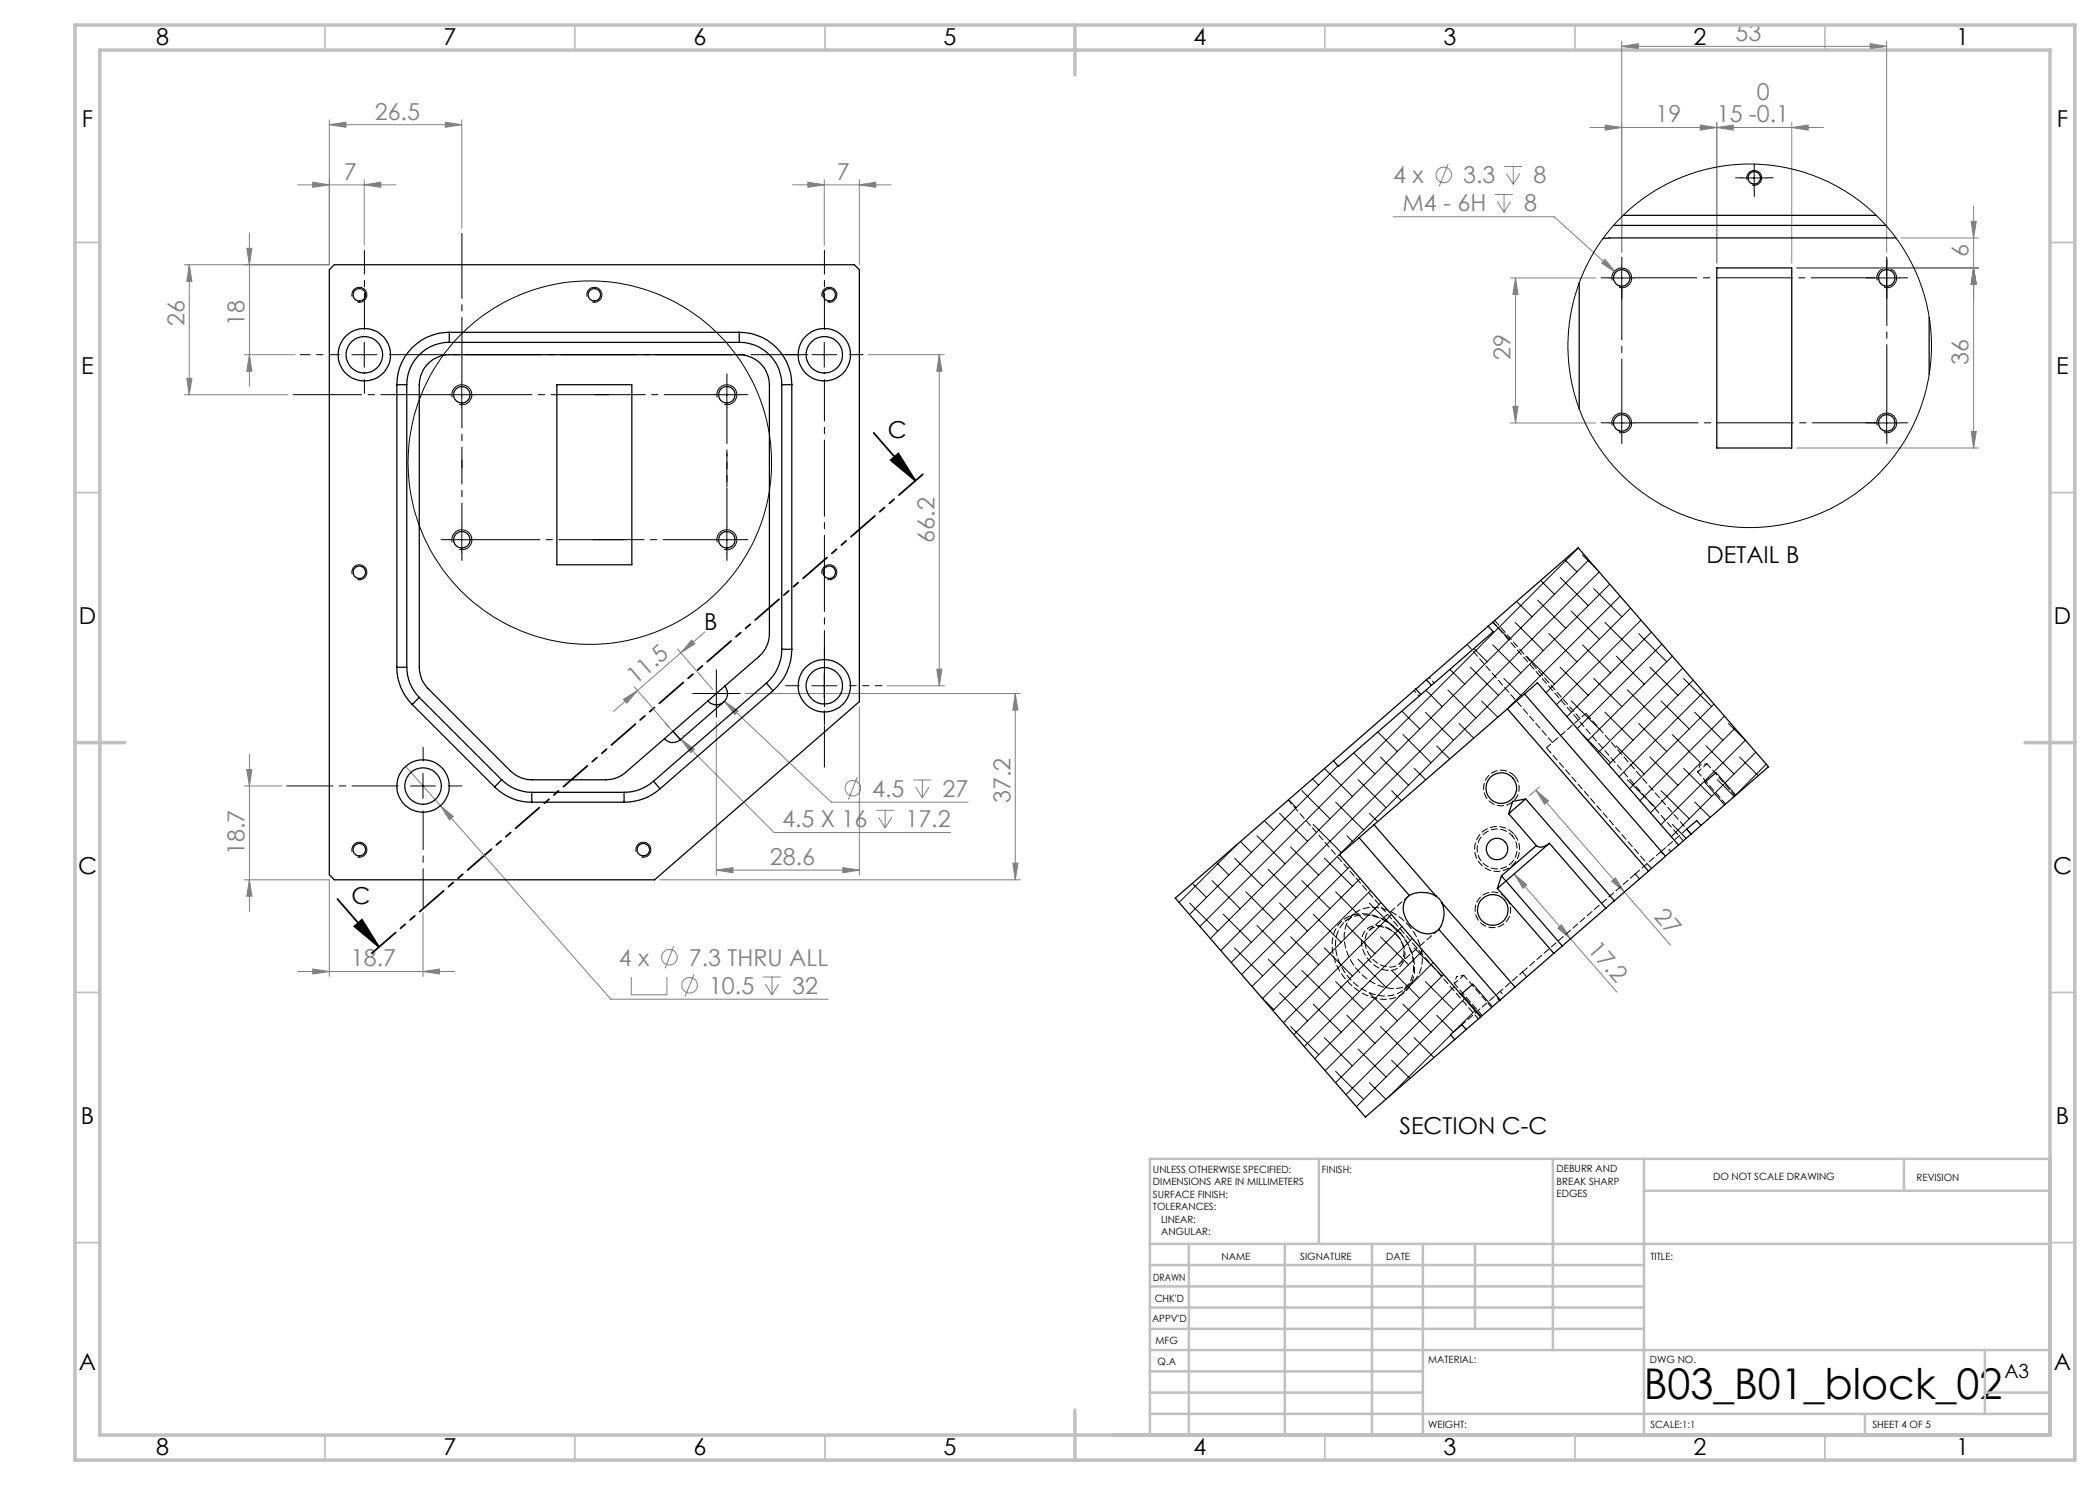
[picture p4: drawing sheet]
<svg xmlns="http://www.w3.org/2000/svg" width="420mm" height="297mm" viewBox="0 0 420 297" stroke-linecap="round" stroke-linejoin="round" font-family="sans-serif">
<g fill="none" stroke="#808080" stroke-width=".2">
<path d="M324.3 9.3l3.4-.6v1.1zM324.3 8.3v42.1M324.3 9.3h53M374.1 8.7l3.2 .6-3.2 .5zM377.3 8.3v42.1M59.5 37h19.7M62.5 36.4l3.4 .6-3.4 .5zM65.9 24.9l3.3-.5v1.1zM65.9 24v28.9h-29M65.9 24.9h26.5M72.8 37l3.4-.6v1.1zM72.8 35.9v13.2"/>
<path d="M89.1 24.4l3.3 .5-3.3 .6zM92.4 24v21.7M158.5 37h19.7M161.6 36.4l3.3 .6-3.3 .5zM164.9 35.9v13.2M171.9 37l3.3-.6v1.1zM171.9 35.9v17M289.6 32.8l-1.7 4.4M299 38.9h3.6M300.8 38.9v3.6M300.8 33.3h3.6M301.3 34.7l1.3 2.2"/>
<path d="M302.6 33.3v3.6M304 34.7l-1.4 2.2M321 25l3.3 .5-3.3 .5zM340 25l3.4 .5-3.4 .5zM343.4 25.5l3.2-.5v1zM343.4 24.5v28.1M358.4 25.5l3.2-.5v1zM358.4 24.5v28.1M364.7 25.5h-46.7M37.9 52.9l.5 3.4h-1zM37.9 52.9v26M49.4 49.7h1l-.5 3.2z"/>
<path d="M49.9 46.6v30.7M278.6 43.4h32.2l12.3 11.1M299.5 40.4l1.3 2.1M302.1 55.6h17.1M302.1 40.4l-1.3 2.1M303.1 55.6l.5 3.3h-1zM303.1 55.6v29M321 51.9l2.1 2.6-2.8-1.9zM359.3 53.6h36.4M380.2 47.6h15.5M394.2 44.3h1.1l-.6 3.3zM394.7 41.2v48.4"/>
<path d="M394.7 53.6l.6 3.3h-1.1zM36.9 78.9h20.7M37.4 75.7h1l-.5 3.2zM48.9 70.9h10.1M49.9 70.9l.5 3.4h-1zM173.6 70.9h15.3M187.9 70.9v66.3M187.9 70.9l.5 3.4h-1zM302.1 84.6h17.1M302.6 81.3h1l-.5 3.3zM359.3 89.6h36.4M394.2 86.3h1.1l-.6 3.3z"/>
<path d="M124.7 139.9l2.8-1.8-2.2 2.5zM126.8 137.3l7.1 8.2M127.5 138.1l-4.8 4.2M135.5 129.8l7.1 8.2M136.2 130.6l-8.7 7.5M138.3 128l.7 .8-2.8 1.8zM141 126.4l-4.8 4.2M149 138.7h55.1M177.4 137.2h11.5M187.4 133.8h1l-.5 3.4zM203.1 138.7v37.3M203.1 138.7l.5 3.3h-1z"/>
<path d="M48.9 157.2h7.4M49.4 153.9h1l-.5 3.3zM49.9 150.8v31.5M81.1 153.3l41.1 46.5h43.4M133 144.7l21.8 21.8h35.3M136.2 147.8l2.7 2-.8 .7zM136.7 147.1l-.1 .1M143.3 144.5v30.5M144.9 140.3l2.7 1.9-.6 .7zM144.9 140.3l21.4 20.1h27.3M171.4 155.4l-1.7 4.5M171.9 141.4v33.6"/>
<path d="M182.7 156h3.5M183.1 157.4l1.4 2.2M184.5 156v3.6M185.8 157.4l-1.3 2.2M307.2 158l2.5 2.2-.8 .7zM307.2 158l26.9 31.1M307.9 157.4l-2 1.7M48.9 176h17v19.3M49.9 176l.5 3.2h-1zM88.1 161.1l2.6 2.2-.8 .7zM131.9 176h72.2M143.3 174l3.3-.5v1.1z"/>
<path d="M143.3 174h28.6M168.6 173.5l3.3 .5-3.3 .6zM175.3 162.1h3.5M175.7 163.5l1.3 2.1M177 162.1v3.5M178.4 163.5l-1.4 2.1M202.6 172.6h1l-.5 3.4zM302.8 174.8l2.6 2.1-.8 .7zM302.8 174.8l20.6 23.6M322.3 176.2l.8-.6 1.8 2.8zM59.5 194.3h31.4M62.5 193.8l3.4 .5-3.4 .5z"/>
<path d="M84.6 194.3l3.3-.5v1zM84.6 182.5v12.8M126.3 195.4v3.6h7.1v-3.6M134.8 189.2l-1.8 4.5M138.8 194.8l-1.8 4.5M152.6 195.4h3.6M153.1 196.8l1.3 2.2M154.4 195.4v3.6M155.7 196.8l-1.3 2.2M311.5 185.6l.8-.6 1.8 2.8z"/>
<circle cx="288.7" cy="35" r="1.55"/>
<circle cx="170.6" cy="157.7" r="1.55"/>
<circle cx="133.9" cy="191.4" r="1.55"/>
<circle cx="137.9" cy="197.1" r="1.56"/>
</g>
<g fill="none" stroke="#000" stroke-width=".2">
<path d="M348.3 35.6h5M349.4 36a1.51 1.51 0 0 1 1.3-1.9 1.51 1.51 0 0 1 1.7 1.6 1.51 1.51 0 0 1-2 1.3M350.8 33.1v5M70.4 59.3a1.5 1.5 0 0 1 1.3-1.8 1.5 1.5 0 0 1 1.7 1.6 1.5 1.5 0 0 1-1.9 1.3M117.4 59.3a1.51 1.51 0 0 1 1.3-1.9 1.51 1.51 0 0 1 1.7 1.7 1.51 1.51 0 0 1-1.9 1.3M164.4 59.3a1.5 1.5 0 0 1 1.3-1.8 1.5 1.5 0 0 1 1.7 1.6 1.5 1.5 0 0 1-1.9 1.3M321.8 55.6h5M322.4 56.1a1.99 1.99 0 0 1 1.8-2.5 1.99 1.99 0 0 1 2.1 2.1 1.99 1.99 0 0 1-2.5 1.8M324.3 53.1v5M374.9 55.6h4.9M375.4 56.1a1.99 1.99 0 0 1 1.8-2.5 1.99 1.99 0 0 1 2.1 2.1 1.99 1.99 0 0 1-2.5 1.8M377.3 53.1v5"/>
<path d="M70.4 70.9h5M72.8 68.5v4.9M89.9 78.9h5M90.4 79.5a2 2 0 0 1 1.8-2.5 2 2 0 0 1 2.1 2.1 2 2 0 0 1-2.4 1.8M92.4 76.4v5.1M142.9 78.9h4.9M143.4 79.5a2 2 0 0 1 1.8-2.5 2 2 0 0 1 2.2 2.1 2 2 0 0 1-2.5 1.8M145.4 76.4v5.1M162.4 70.9h5M164.9 68.5v4.9M321.8 84.6h5M322.4 85.1a2 2 0 0 1 1.8-2.5 2 2 0 0 1 2.1 2.2 2 2 0 0 1-2.5 1.7"/>
<path d="M324.3 82.1v5M374.9 84.6h4.9M375.4 85.1a2 2 0 0 1 1.8-2.5 2 2 0 0 1 2.2 2.2 2 2 0 0 1-2.6 1.7M377.3 82.1v5M70.4 114.8a1.5 1.5 0 0 1 1.4-1.8 1.5 1.5 0 0 1 1.6 1.6 1.5 1.5 0 0 1-1.9 1.3M89.9 107.9h5M90.4 108.5a2 2 0 0 1 1.8-2.5 2 2 0 0 1 2.1 2.1 2 2 0 0 1-2.4 1.8M92.4 105.4v5.1M142.9 107.9h4.9M143.4 108.5a2 2 0 0 1 1.8-2.5 2 2 0 0 1 2.2 2.1 2 2 0 0 1-2.5 1.8M145.4 105.4v5.1M164.4 114.8a1.5 1.5 0 0 1 1.4-1.8 1.5 1.5 0 0 1 1.6 1.6 1.5 1.5 0 0 1-1.9 1.3"/>
<path d="M140.8 138.7h5M143.3 136.2v5M162.4 137.2h5M164.9 134.7v5M82.1 157.2h5M84.6 154.7v5M341 156.5l3.9 4.5M343.2 154.5l4 4.5M70.4 170.4a1.5 1.5 0 0 1 1.3-1.9 1.5 1.5 0 0 1 1.7 1.6 1.5 1.5 0 0 1-1.9 1.3M127.2 170.4a1.5 1.5 0 0 1 1.3-1.9 1.5 1.5 0 0 1 1.7 1.6 1.5 1.5 0 0 1-1.9 1.3M292.3 198.8l3.9 4.5M294.6 196.8l3.9 4.5"/>
<circle cx="118" cy="92.5" r="36.3"/>
</g>
<path d="M174.7 86.6l8.4 9.6M178.2 92l1.5-1.3 3.4 5.5zM67.5 179.8l8.3 9.6M70.9 185.3l1.5-1.4 3.4 5.5z" fill="none" stroke="#000" stroke-width=".35"/>
<path d="M74.3 190.7l110.3-95.9" fill="none" stroke="#000" stroke-width=".35" stroke-dasharray="6.3 1.3 1.3 1.3 1.3 1.3"/>
<g fill="none" stroke="#c0c0c0" stroke-width=".35">
<path d="M65 5v5M115 5v5M165 5v5M265 5v5M315 5v5M365 5v5M15 48.5h5M410 48.5h5M15 98.5h5M410 98.5h5M15 198.5h5M410 198.5h5"/>
<path d="M15 248.5h5M410 248.5h5M65 287v5M115 287v5M165 287v5M265 287v5M315 287v5M365 287v5"/>
</g>
<g fill="none" stroke="#c0c0c0" stroke-width=".5">
<path d="M263.8 231.8v17M310.6 231.8v38.2M328.8 231.8v55.2M328.8 238.2h81.2M380.8 231.8v6.4M410 231.8h-180v55.2M230 248.8h180M230 257.3h98.8M230 253h98.8M237.8 248.8v38.2M257 248.8v38.2M274.4 248.8v38.2"/>
<path d="M284.6 248.8v38.2M295 248.8v17M230 265.8h98.8M230 261.5h98.8M230 278.5h54.6M230 274.3h54.6M230 270h180M397 278.5h13M397 270v12.8M230 282.8h180M373 282.8v4.2"/>
</g>
<path d="M15 5h400v287h-400zM20 10h390v277h-390zM215 5v10M15 148.5h10M405 148.5h10M215 282v10" fill="none" stroke="#c0c0c0" stroke-width=".7"/>
<g fill="none" stroke="#000" stroke-width=".2" stroke-dasharray="15.2 1.3 1.3 1.3">
<path d="M348.4 35.6h-1.3M350.9 33.1v-.3M350.9 38.1v1.2M353.4 35.6h1.2M321.9 55.6h-1.7M324.4 53.1v-1.7M324.4 58.1v1.6M374.9 55.6h-1.7M377.4 53.1v-1.7M377.4 58.1v1.6M379.9 55.6h1.6M72.9 75.9v2.8"/>
<path d="M145.4 76.4v-1.6M147.9 78.9h1.6M159.9 70.9h-2.8M169.9 70.9h2.7M321.9 84.6h-1.7M324.4 87.1v1.6M374.9 84.6h-1.7M377.4 87.1v1.6M379.9 84.6h1.6M89.9 107.9h-1.7M92.4 110.4v1.7M145.4 110.4v1.7"/>
<path d="M147.9 107.9h1.6M140.8 138.7h-2.3M143.3 136.2v-2.3M145.8 138.7h2.2M159.9 137.1h-2.8M164.9 132.1v-2.7M84.6 152.2v-2.8M89.6 157.2h2.8M143.3 141.2v2.2M164.9 142.1v2.8"/>
</g>
<path d="M79.6 157.2h-22.3" fill="none" stroke="#000" stroke-width=".2" stroke-dasharray="15.2 1.3 1.3 1.3" stroke-dashoffset="6"/>
<path d="M84.6 162.2v19.3" fill="none" stroke="#000" stroke-width=".2" stroke-dasharray="15.2 1.3 1.3 1.3" stroke-dashoffset="7.5"/>
<path d="M169.9 137.1h6.5" fill="none" stroke="#000" stroke-width=".2" stroke-dasharray="15.2 1.3 1.3 1.3" stroke-dashoffset="13.9"/>
<path d="M72.9 65.9v-15.8M164.9 65.9v-15.8" fill="none" stroke="#000" stroke-width=".2" stroke-dasharray="15.2 1.3 1.3 1.3" stroke-dashoffset="7.9"/>
<path d="M164.9 75.9v77.5" fill="none" stroke="#000" stroke-width=".2" stroke-dasharray="15.2 1.3 1.3 1.3" stroke-dashoffset="7"/>
<path d="M67.9 70.9h-7.9" fill="none" stroke="#000" stroke-width=".2" stroke-dasharray="15.2 1.3 1.3 1.3" stroke-dashoffset="13.2"/>
<path d="M77.9 70.9h83.7" fill="none" stroke="#000" stroke-width=".2" stroke-dasharray="15.2 1.3 1.3 1.3" stroke-dashoffset="3.9"/>
<path d="M142.9 78.9h-23.9" fill="none" stroke="#000" stroke-width=".2" stroke-dasharray="15.2 1.3 1.3 1.3" stroke-dashoffset="5.2"/>
<path d="M145.4 81.4v16" fill="none" stroke="#000" stroke-width=".2" stroke-dasharray="15.2 1.3 1.3 1.3" stroke-dashoffset="8"/>
<path d="M92.4 76.4v-29.7" fill="none" stroke="#000" stroke-width=".2" stroke-dasharray="15.2 1.3 1.3 1.3" stroke-dashoffset="2.3"/>
<path d="M89.9 78.9h-31.3" fill="none" stroke="#000" stroke-width=".2" stroke-dasharray="15.2 1.3 1.3 1.3" stroke-dashoffset="1.5"/>
<path d="M92.4 81.4v12.2" fill="none" stroke="#000" stroke-width=".2" stroke-dasharray="15.2 1.3 1.3 1.3" stroke-dashoffset="11.1"/>
<path d="M94.9 78.9h26.8" fill="none" stroke="#000" stroke-width=".2" stroke-dasharray="15.2 1.3 1.3 1.3" stroke-dashoffset="3.7"/>
<path d="M145.4 105.4v-14.8" fill="none" stroke="#000" stroke-width=".2" stroke-dasharray="15.2 1.3 1.3 1.3" stroke-dashoffset="7.4"/>
<path d="M324.4 82.1v-24.4M142.9 107.9h-24.3" fill="none" stroke="#000" stroke-width=".2" stroke-dasharray="15.2 1.3 1.3 1.3" stroke-dashoffset="5"/>
<path d="M92.4 105.4v-13.4" fill="none" stroke="#000" stroke-width=".2" stroke-dasharray="15.2 1.3 1.3 1.3" stroke-dashoffset="10.4"/>
<path d="M94.9 107.9h29.9" fill="none" stroke="#000" stroke-width=".2" stroke-dasharray="15.2 1.3 1.3 1.3" stroke-dashoffset="2.2"/>
<path d="M326.9 55.6h47.9" fill="none" stroke="#000" stroke-width=".2" stroke-dasharray="15.2 1.3 1.3 1.3" stroke-dashoffset="2.7"/>
<path d="M377.4 82.1v-30.1" fill="none" stroke="#000" stroke-width=".2" stroke-dasharray="15.2 1.3 1.3 1.3" stroke-dashoffset="2.1"/>
<path d="M326.9 84.6h48.3" fill="none" stroke="#000" stroke-width=".2" stroke-dasharray="15.2 1.3 1.3 1.3" stroke-dashoffset="2.5"/>
<path d="M343.2 154.5l-2.2 2M294.6 196.8l-2.3 2" fill="none" stroke="#000" stroke-width=".25"/>
<path d="M70.9 185.3l1.5-1.4 3.4 5.5zM178.2 92l1.5-1.3 3.4 5.5z" fill="#000"/>
<g fill="#808080">
<path d="M343.4 25.5l3.2-.5v1zM321 25l3.3 .5-3.3 .5z"/>
<path d="M161.6 36.4l3.3 .6-3.3 .5zM171.9 37l3.3-.6v1.1zM88.1 161.1l1.8 2.9 .8-.7zM144.9 140.3l2.1 2.6 .6-.7zM143.3 174l3.3-.5v1.1zM168.6 173.5l3.3 .5-3.3 .6zM136.2 147.8l1.9 2.7 .8-.7zM324.3 9.3l3.4-.6v1.1zM374.1 8.7l3.2 .6-3.2 .5zM321 51.9l-.7 .7 2.8 1.9zM340 25l3.4 .5-3.4 .5zM358.4 25.5l3.2-.5v1z"/>
<path d="M72.8 37l3.4-.6v1.1zM62.5 36.4l3.4 .6-3.4 .5zM84.6 194.3l3.3-.5v1zM62.5 193.8l3.4 .5-3.4 .5zM89.1 24.4l3.3 .5-3.3 .6zM65.9 24.9l3.3-.5v1.1z"/>
<path d="M124.7 139.9l2.8-1.8-2.2 2.5zM138.3 128l.7 .8-2.8 1.8z"/>
<path d="M394.2 86.3h1.1l-.6 3.3zM394.7 53.6l.6 3.3h-1.1zM394.7 53.6l.6 3.3h-1.1zM394.2 44.3h1.1l-.6 3.3z"/>
<path d="M49.9 70.9l.5 3.4h-1zM49.4 49.7h1l-.5 3.2zM37.4 75.7h1l-.5 3.2zM37.9 52.9l.5 3.4h-1z"/>
<path d="M49.4 153.9h1l-.5 3.3zM49.9 176l.5 3.2h-1zM187.9 70.9l.5 3.4h-1zM187.4 133.8h1l-.5 3.4zM203.1 138.7l.5 3.3h-1zM202.6 172.6h1l-.5 3.4zM303.1 55.6l.5 3.3h-1zM302.6 81.3h1l-.5 3.3z"/>
<path d="M302.8 174.8l2.6 2.1-.8 .7zM311.5 185.6l.8-.6 1.8 2.8zM307.2 158l2.5 2.2-.8 .7zM322.3 176.2l.8-.6 1.8 2.8z"/>
</g>
<g fill="none" stroke="#000" stroke-width=".25">
<path d="M65.9 53.9l1-1h104l1 1v86.4l-41 35.7h-64l-1-1.1zM315.8 56.5v25.3M322.7 45.1h54.5M324.6 43.1h50.7M343.4 53.6h15v36h-15zM379.2 47.6h-57.4l-1.2 .1M79.4 76.9v56.6M79.4 76.9h2M81.4 76.9v56.6M89.9 66.5a10.5 10.5 0 0 0-10.5 10.4M89.9 68.5a8.5 8.5 0 0 0-8.5 8.4M89.9 66.5h57.9"/>
<path d="M89.9 68.5h57.9M89.9 66.5v2M111.4 76.9h15v36.1h-15zM147.8 66.5a10.5 10.5 0 0 1 10.6 10.4M147.8 68.5a8.5 8.5 0 0 1 8.6 8.4M147.8 66.5v2M156.4 76.9v53M156.4 76.9h2M158.4 76.9v53M385.8 63.5v11.4M79.4 133.5a10.3 10.3 0 0 0 3 7.4M79.4 133.5h2"/>
<path d="M81.4 133.5a8.7 8.7 0 0 0 2.5 6M83.9 139.5l16.4 16.5M83.9 139.5l-1.5 1.4M145 137.2l6.8-5.9a6.2 6.2 0 0 0 2.1-4.6v-49.8a6 6 0 0 0-6.1-6h-57.9a6 6 0 0 0-6 6v56.6a6 6 0 0 0 1.7 4.2l16.5 16.5a6.1 6.1 0 0 0 4.3 1.8h14.8a6 6 0 0 0 3.9-1.5l7.8-6.8M145 137.2a2.22 2.22 0 0 1-.3 3.2M145 137.2l-3.4 3M153.3 136.6l-22.6 19.6M153.3 136.6l1.3 1.5M154.6 138.1l-22.6 19.7M156.4 129.9a9 9 0 0 1-3.1 6.7M156.4 129.9h2M158.4 129.9a11 11 0 0 1-3.8 8.2"/>
<path d="M283.2 137.8l1 1.1M283.2 137.8l-16.5 14.3M285.3 136l-2.1 1.8M285.3 136l1 1.1M297.6 125.2l1 1.2-30.9 26.9-1-1.2M297.6 125.2l18-15.6 38.1 43.7-18 15.7M297.6 125.2l-12.3 10.8M304.9 138.8l28.2 32.4M82.4 140.9l16.5 16.5M98.9 157.4a10.3 10.3 0 0 0 7.5 3M100.3 156a8.7 8.7 0 0 0 6.1 2.5M100.3 156l-1.4 1.4"/>
<path d="M106.4 158.5h18.4M106.4 158.5v1.9M124.8 158.5v1.9M130.7 156.2a8.8 8.8 0 0 1-5.9 2.3M130.7 156.2l1.3 1.6M132 157.8a10.7 10.7 0 0 1-7.2 2.6M132.9 147.7a2.22 2.22 0 0 0 3.2 .3M134.6 146.3l1.5 1.7M134.6 146.3l-1.7 1.4M141.6 140.2a2.25 2.25 0 0 0 3.1 .2M141.6 140.2l-7 6.1M144.7 140.4l-8.6 7.6"/>
<path d="M266.7 152.1l-31.6 27.5 38 43.8 17.8-15.5M301.5 141.8l28.2 32.4M305.2 159.8l-3.5 2.9M305.2 159.8l17.7 20.4M305.2 159.8l-2.7 .5-.8 2.4M106.4 160.4h18.4M271.8 167.5l10.1 11.6M274.8 165l12.4 14.2M281.9 179.1a3.6 3.6 0 0 0-.6 4.9 5 5 0 0 0 4.9 2.7l.6-.2 1-.6M281.9 179.1a5.5 5.5 0 0 1 5.3 .1M287.2 179.2l.5 .4 .7 1M299.5 177.7l11.3 13"/>
<path d="M300.3 175.2l-.8 2.5M300.3 175.2l.9 1M301.2 176.2l-1.7 1.5M301.2 176.2l11.3 13M301.7 162.7l5.6 6.4M307.3 169.1l-7 6.1M309.9 168.7a2.1 2.1 0 0 1-2.6 .4M309.9 168.7l-8.7 7.5M309.9 168.7l11.3 12.9M329.7 174.2l-6.8 6M333.1 171.2l-3.4 3M335.7 169l-28.2-32.4-39.6 34.4 28.2 32.4"/>
<path d="M335.7 169l-2.6 2.2M340.2 165.1l-.9-1-2 1.7 .9 1M287.8 185.9l12.2 14.1M288.4 180.6a5.6 5.6 0 0 1-.6 5.3M288.4 180.6l14.6 16.8M300 200l-3.9 3.4M303 197.4l-3 2.6M310.8 190.7l-7.8 6.7M312.5 189.2l-1.7 1.5M321.2 181.6l-8.7 7.6M322.9 180.2l-1.7 1.4M293.2 205.9l-.8-1-2.3 2 .8 1"/>
<path d="M293.2 205.9l-2.3 2M296.1 203.4l-2.9 2.5"/>
<circle cx="350.9" cy="35.6" r="1.25"/>
<circle cx="71.9" cy="59" r="1.26"/>
<circle cx="118.9" cy="59" r="1.25"/>
<circle cx="165.9" cy="59" r="1.25"/>
<circle cx="324.3" cy="55.6" r="1.66"/>
<circle cx="377.3" cy="55.6" r="1.65"/>
<circle cx="72.9" cy="71" r="5.2"/>
<circle cx="72.9" cy="71" r="3.7"/>
<circle cx="92.4" cy="79" r="1.65"/>
<circle cx="145.4" cy="78.9" r="1.66"/>
<circle cx="164.9" cy="70.9" r="5.3"/>
<circle cx="164.9" cy="71" r="3.7"/>
<circle cx="324.3" cy="84.6" r="1.66"/>
<circle cx="377.3" cy="84.6" r="1.65"/>
<circle cx="71.9" cy="114.5" r="1.26"/>
<circle cx="92.4" cy="108" r="1.65"/>
<circle cx="145.4" cy="107.9" r="1.66"/>
<circle cx="165.9" cy="114.5" r="1.25"/>
<circle cx="164.9" cy="137.2" r="5.3"/>
<circle cx="164.9" cy="137.2" r="3.6"/>
<circle cx="84.6" cy="157.2" r="5.2"/>
<circle cx="84.6" cy="157.2" r="3.7"/>
<circle cx="300.3" cy="157.6" r="3.1"/>
<circle cx="71.9" cy="169.9" r="1.25"/>
<circle cx="128.7" cy="169.9" r="1.25"/>
<circle cx="299.4" cy="169.8" r="2.14"/>
<circle cx="298.6" cy="182" r="3.1"/>
</g>
<g fill="none" stroke="#000" stroke-width=".2">
<path d="M308.2 116.1l2.7 2.8M312 115.5l5.6 5.6M312.9 111.9l2.5 2.5M315.7 109.6l-75.7 75.7M316.5 111l2.9 2.9M317.7 112l-75.6 75.7M318.8 117.8l5.6 5.6M319.8 114.4l-75.6 75.7M321.9 116.8l-75.7 75.7M324 119.2l-22.6 22.6M285.2 138l3.2 3.3M289.6 138l5.6 5.6"/>
<path d="M290 133.9l2.9 2.9M294.1 133.5l5.6 5.6M294.8 129.7l2.6 2.7M298.5 124.5l3.4 3.3M298.6 129l5.6 5.6M300.8 135.7l3.5 3.6M303 124.5l5.6 5.6M303.3 120.3l3.1 3.1M305.3 131.2l5.6 5.6M307.5 120l5.6 5.6M309.8 126.7l5.6 5.7M312 133.5l5.6 5.6"/>
<path d="M314.3 122.2l5.6 5.6M316.5 129l5.6 5.6M318.8 135.7l5.6 5.6M321 124.5l5.6 5.6M323.3 131.2l5.6 5.6M325.5 138l5.6 5.6M326.1 121.6l-16.9 16.9M327.7 126.7l5.6 5.7M328.2 124l-16.9 16.9M330 133.5l5.6 5.6M330.3 126.4l-16.9 16.9M332.4 128.8l-16.9 16.9"/>
<path d="M334.5 131.2l-16.9 16.9M336.6 133.6l-16.9 16.9M336.7 135.7l5.6 5.6M338.6 136l-16.9 16.9M340.7 138.4l-16.9 17M257.7 159.9l1.6 1.6M260.4 158.1l5.6 5.7M262.5 155.8l1.2 1.3M264.9 153.7l5.6 5.6M267.6 153.2l-29.7 29.7M270.8 150.6l4.2 4.2M271.6 155.9l5.6 5.6"/>
<path d="M275.6 146.4l3.9 3.9M276.1 151.4l5.6 5.7M278.3 158.1l2 2.1M280.4 142.2l3.6 3.6M280.6 146.9l5.6 5.6M282.8 153.7l2.4 2.3M285.1 142.4l5.6 5.7M287.3 149.2l2.6 2.6M291.8 144.7l2.9 2.9M296.3 140.2l3.2 3.2M314.3 140.2l5.6 5.6M316.5 146.9l5.6 5.6"/>
<path d="M321 142.4l5.6 5.7M323.3 149.2l5.6 5.6M325.5 155.9l5.6 5.6M327.7 144.7l5.6 5.6M330 151.4l5.6 5.7M332.2 158.1l5.7 5.7M332.2 140.2l5.7 5.6M334.5 146.9l5.6 5.6M336.7 153.7l5.6 5.6M338.9 142.4l5.7 5.7M341.2 149.2l5.6 5.6M342.8 140.8l-16.9 17"/>
<path d="M343.5 155.9l3.4 3.4M344.9 143.2l-16.9 17M345.7 144.7l3.5 3.5M347 145.7l-16.9 16.9M347.9 151.4l3.7 3.7M349.1 148.1l-16.9 16.9M351.2 150.5l-16.9 16.9M353.2 152.9l-6.7 6.8M238.5 176.7l2.8 2.8M242.4 176.1l5.6 5.6M243.3 172.5l2.5 2.5M246.9 171.6l5.6 5.6"/>
<path d="M247.4 168.9l-11.6 11.6M248.1 168.3l2.2 2.2M249.2 178.4l5.6 5.6M251.4 167.1l5.6 5.7M252.9 164.1l1.9 1.9M253.6 173.9l5.7 5.6M255.9 162.7l5.6 5.6M258.1 169.4l5.6 5.6M260.4 176.1l5.6 5.6M262.6 164.9l5.7 5.6M264.9 171.6l5.6 5.6M267.1 178.4l5.6 5.6"/>
<path d="M267.1 160.4l5.6 5.6M269.4 167.1l1.3 1.4M269.9 173.3l-21.6 21.6M272 175.7l-21.6 21.6M273.9 162.7l1.6 1.6M274.1 178.1l-21.6 21.6M334.5 164.9l2.7 2.8M338.9 160.4l3.2 3.1M237.9 180.6l5.7 5.6M244.7 182.8l5.6 5.7M246.9 189.6l5.6 5.6M251.4 185.1l5.6 5.6"/>
<path d="M252.2 199.4l2.6 2.5M253.6 191.8l5.7 5.6M255.9 198.6l5.6 5.6M255.9 180.6l5.6 5.6M258.1 187.4l5.6 5.6M260.4 194.1l5.6 5.6M262.6 182.8l5.7 5.7M264.9 189.6l5.6 5.6M267.1 196.3l5.6 5.6M269.4 185.1l5.6 5.6M271.6 191.8l5.6 5.6M273.9 198.6l5.6 5.6"/>
<path d="M273.9 180.6l5.6 5.6M276.1 187.4l5.6 5.6M276.2 180.5l-21.6 21.6M278.3 182.9l-21.6 21.6M278.3 194.1l5.7 5.6M280.4 185.3l-21.6 21.6M282.5 187.7l-21.7 21.6M282.8 189.6l5.6 5.6M284.6 190.1l-21.6 21.6M285.1 196.3l5.6 5.6M286.6 192.5l-21.6 21.6M288.7 194.9l-21.6 21.6"/>
<path d="M290.8 197.3l-21.6 21.6M291.8 198.6l.7 .6M292.9 199.7l-21.6 21.6M258.1 205.3l5.6 5.6M262.6 200.8l5.7 5.6M264.9 207.5l5.6 5.7M267.1 214.3l5.6 5.6M269.4 203.1l5.6 5.6M271.6 209.8l5.6 5.6M273.9 216.5l3.3 3.3M276.1 205.3l5.6 5.6M278.3 212.1l3.7 3.6"/>
<path d="M280.6 200.8l5.6 5.6M282.8 207.5l4 4M287.3 203.1l3.4 3.3M290.1 207l-12.4 12.4M295 202.1l-4.1 4.1"/>
<circle cx="349.9" cy="69.2" r="36.4"/>
</g>
<path d="M293.4 128.9l17.1 19.6M316 143.7l-17.1-19.6M327 174.8l-22.5 19.6" fill="none" stroke="#000" stroke-width=".2" stroke-dasharray="1.3 .6"/>
<path d="M340 153l-.5 1.4M341.4 152.8l-1.4 .2M332.2 170.3l.8 1M334.2 170.3l-.9-1M291.3 195.3l-.4 1.4M292.8 195.1l-1.5 .2M300 198.3l.9 1M304.5 194.4l.8 1M305.3 195.4l-.8-1M299.9 200.1l-.9-1" fill="none" stroke="#000" stroke-width=".2" stroke-dasharray="1.3 .6" stroke-dashoffset=".7"/>
<path d="M327 174.8l.9 1M327.9 175.8l-.9-1M279.5 187.1a4.3 4.3 0 0 1 .7 5.2 3.4 3.4 0 0 1-4.7 .3 5.1 5.1 0 0 1-2.3-5.7 3.1 3.1 0 0 1 4.4-1.2l.7 .4 1.2 1" fill="none" stroke="#000" stroke-width=".2" stroke-dasharray="1.3 .6" stroke-dashoffset=".6"/>
<path d="M257.6 160l38.1 43.8M339.5 154.4l5.6 6.4M347 159.2l-5.6-6.4M336.7 168.2l-38.1-43.8M290.9 196.7l5.5 6.4M298.3 201.5l-5.5-6.4" fill="none" stroke="#000" stroke-width=".2" stroke-dasharray="1.3 .6" stroke-dashoffset=".2"/>
<path d="M341.4 152.8l-1.9 1.6M281.6 179.3l-7.7 6.7M279.8 192.8l7.7-6.7M292.8 195.1l-1.9 1.6M300 198.3l-7.6 6.6" fill="none" stroke="#000" stroke-width=".2" stroke-dasharray="1.3 .6" stroke-dashoffset=".3"/>
<path d="M317.2 142.7l-7.9 6.9M332.2 170.3l-5.2 4.5M337.4 165.8l-5.2 4.5M279.5 187.1a4.7 4.7 0 0 0-5.9-1.5 3.9 3.9 0 0 0-.7 5.1 5.4 5.4 0 0 0 6.2 3.2 3.5 3.5 0 0 0 1.6-4.7l-.3-.7-.9-1.4M280.1 186.6a9.8 9.8 0 0 0-9.3-3.7 6.1 6.1 0 0 0-4.3 7.2 11.6 11.6 0 0 0 10.2 9.8 6 6 0 0 0 6.2-7.4 11.4 11.4 0 0 0-2.8-5.9" fill="none" stroke="#000" stroke-width=".2" stroke-dasharray="1.3 .6" stroke-dashoffset=".1"/>
<path d="M302.4 167.2a4 4 0 0 1-2 6.5 4 4 0 0 1-4.9-4.7 4 4 0 0 1 6.4-2.3l.5 .5M280 186.6a9.2 9.2 0 0 1 2.2 9.4 5.8 5.8 0 0 1-7.6 2.8 11.1 11.1 0 0 1-7.5-10.4 5.7 5.7 0 0 1 7.6-5.2 10.8 10.8 0 0 1 5.3 3.4M281.8 185.1a9.2 9.2 0 0 1 2.1 9.4 5.8 5.8 0 0 1-7.5 2.8 11.1 11.1 0 0 1-7.6-10.4 5.7 5.7 0 0 1 7.7-5.2 10.8 10.8 0 0 1 5.3 3.4M304.5 194.4l-4.5 3.9" fill="none" stroke="#000" stroke-width=".2" stroke-dasharray="1.3 .6" stroke-dashoffset=".5"/>
<path d="M303 155.3a3.6 3.6 0 0 0-6 .9 3.6 3.6 0 0 0 3.5 5 3.6 3.6 0 0 0 2.9-5.4l-.4-.5M309.3 149.6l21 24.1M301.3 179.6a3.6 3.6 0 0 0-6 1 3.6 3.6 0 0 0 3.5 4.9 3.6 3.6 0 0 0 2.9-5.3l-.4-.6M302.8 166.8a4.5 4.5 0 0 0-7.5 1.3 4.5 4.5 0 0 0 4.5 6.2 4.5 4.5 0 0 0 3.5-6.8l-.5-.7M338.2 166.8l-21-24.1" fill="none" stroke="#000" stroke-width=".2" stroke-dasharray="1.3 .6" stroke-dashoffset="-.1"/>
<path d="M270.7 182.8l-1.7 1.5M280.8 197.9l1.8-1.5" fill="none" stroke="#000" stroke-width=".2" stroke-dasharray="1.3 .6" stroke-dashoffset=".4"/>
<path d="M282.8 138.1l1 1.1M286.8 136.6l-1-1.1" fill="none" stroke="#000" stroke-width=".2" stroke-dasharray="1.3 .6" stroke-dashoffset=".8"/>
<text font-size="8.5" x="328.8" y="279.7">B03_B01_block_02</text>
<g font-size="4.7">
<text x="31.2" y="9">8</text>
<text x="88.7" y="9">7</text>
<text x="138.7" y="9">6</text>
<text x="188.7" y="9">5</text>
<text x="238.7" y="9">4</text>
<text x="288.7" y="9">3</text>
<text x="338.7" y="9">2</text>
<text x="391.2" y="9">1</text>
<text x="16.4" y="25.5">F</text>
<text x="411.4" y="25.5">F</text>
<text x="16.3" y="74.8">E</text>
<text x="411.3" y="74.8">E</text>
<text x="177.5" y="87.6">C</text>
<text x="341.3" y="112.6">DETAIL B</text>
<text x="15.8" y="124.8">D</text>
<text x="410.8" y="124.8">D</text>
<text x="140.8" y="126.1">B</text>
<text x="15.6" y="174.8">C</text>
<text x="410.6" y="174.8">C</text>
<text x="70.3" y="180.9">C</text>
<text x="16.2" y="224.8">B</text>
<text x="279.9" y="226.8">SECTION C-C</text>
<text x="411.2" y="224.8">B</text>
<text x="15.8" y="274">A</text>
<text x="410.8" y="274">A</text>
<text x="31.2" y="291">8</text>
<text x="88.7" y="291">7</text>
<text x="138.7" y="291">6</text>
<text x="188.7" y="291">5</text>
<text x="238.7" y="291">4</text>
<text x="288.7" y="291">3</text>
<text x="338.7" y="291">2</text>
<text x="391.2" y="291">1</text>
</g>
<g font-size="4.7" fill="#808080">
<text x="347.1" y="8.2">53</text>
<text x="75" y="23.9">26.5</text>
<text x="351.4" y="20">0</text>
<text x="331.1" y="24.5">19</text>
<text x="343.4" y="24.4">15 -0.1</text>
<text x="68.8" y="35.9">7</text>
<text x="167.4" y="35.9">7</text>
<text x="278.6" y="36.7">4 x</text>
<text x="292.6" y="36.7">3.3</text>
<text x="306.7" y="36.7">8</text>
<text x="280.5" y="42.3">M4 - 6H</text>
<text x="304.8" y="42.3">8</text>
<text x="393.7" y="51.3" transform="rotate(-90 393.7 51.3)">6</text>
<text x="36.9" y="65.3" transform="rotate(-90 36.9 65.3)">26</text>
<text x="48.9" y="65.3" transform="rotate(-90 48.9 65.3)">18</text>
<text x="302.1" y="72" transform="rotate(-90 302.1 72)">29</text>
<text x="393.7" y="73" transform="rotate(-90 393.7 73)">36</text>
<text x="186.9" y="108.6" transform="rotate(-90 186.9 108.6)">66.2</text>
<text x="127.1" y="137.1" transform="rotate(-41 127.1 137.1)">11.5</text>
<text x="174.5" y="159.3">4.5</text>
<text x="188.5" y="159.3">27</text>
<text x="202.1" y="160.7" transform="rotate(-90 202.1 160.7)">37.2</text>
<text x="156.4" y="165.4">4.5 X 16</text>
<text x="181.1" y="165.4">17.2</text>
<text x="48.9" y="171" transform="rotate(-90 48.9 171)">18.7</text>
<text x="154" y="173">28.6</text>
<text x="330.7" y="183.5" transform="rotate(49 330.7 183.5)">27</text>
<text x="317.4" y="190" transform="rotate(49 317.4 190)">17.2</text>
<text x="70.2" y="193.3">18.7</text>
<text x="123.8" y="193.1">4 x</text>
<text x="137.8" y="193.1">7.3 THRU ALL</text>
<text x="141.8" y="198.8">10.5</text>
<text x="158.4" y="198.8">32</text>
</g>
<text font-size="3.9" x="400.9" y="275.5">A3</text>
<g font-size="2">
<text x="230.6" y="234.6">UNLESS OTHERWISE SPECIFIED:</text>
<text x="230.6" y="237.1">DIMENSIONS ARE IN MILLIMETERS</text>
<text x="230.6" y="239.6">SURFACE FINISH:</text>
<text x="264.4" y="234.6">FINISH:</text>
<text x="311.3" y="234.5">DEBURR AND</text>
<text x="311.3" y="237">BREAK SHARP</text>
<text x="311.3" y="239.5">EDGES</text>
<text x="342.6" y="236">DO NOT SCALE DRAWING</text>
<text x="383.3" y="236.2">REVISION</text>
<text x="230.6" y="242.1">TOLERANCES:</text>
<text x="232.2" y="244.6">LINEAR:</text>
<text x="232.2" y="247.1">ANGULAR:</text>
<text x="244.3" y="252">NAME</text>
<text x="260" y="251.9">SIGNATURE</text>
<text x="277.2" y="251.9">DATE</text>
<text x="330.1" y="251.9">TITLE:</text>
<text x="230.6" y="256.1">DRAWN</text>
<text x="230.9" y="260.3">CHK'D</text>
<text x="230.4" y="264.4">APPV'D</text>
<text x="231.1" y="268.8">MFG</text>
<text x="231.5" y="273">Q.A</text>
<text x="285.6" y="272.5">MATERIAL:</text>
<text x="330" y="272.5">DWG NO.</text>
<text x="285.6" y="285.5">WEIGHT:</text>
<text x="330.1" y="285.6">SCALE:1:1</text>
<text x="374.5" y="285.6">SHEET 4 OF 5</text>
</g>
</svg>
